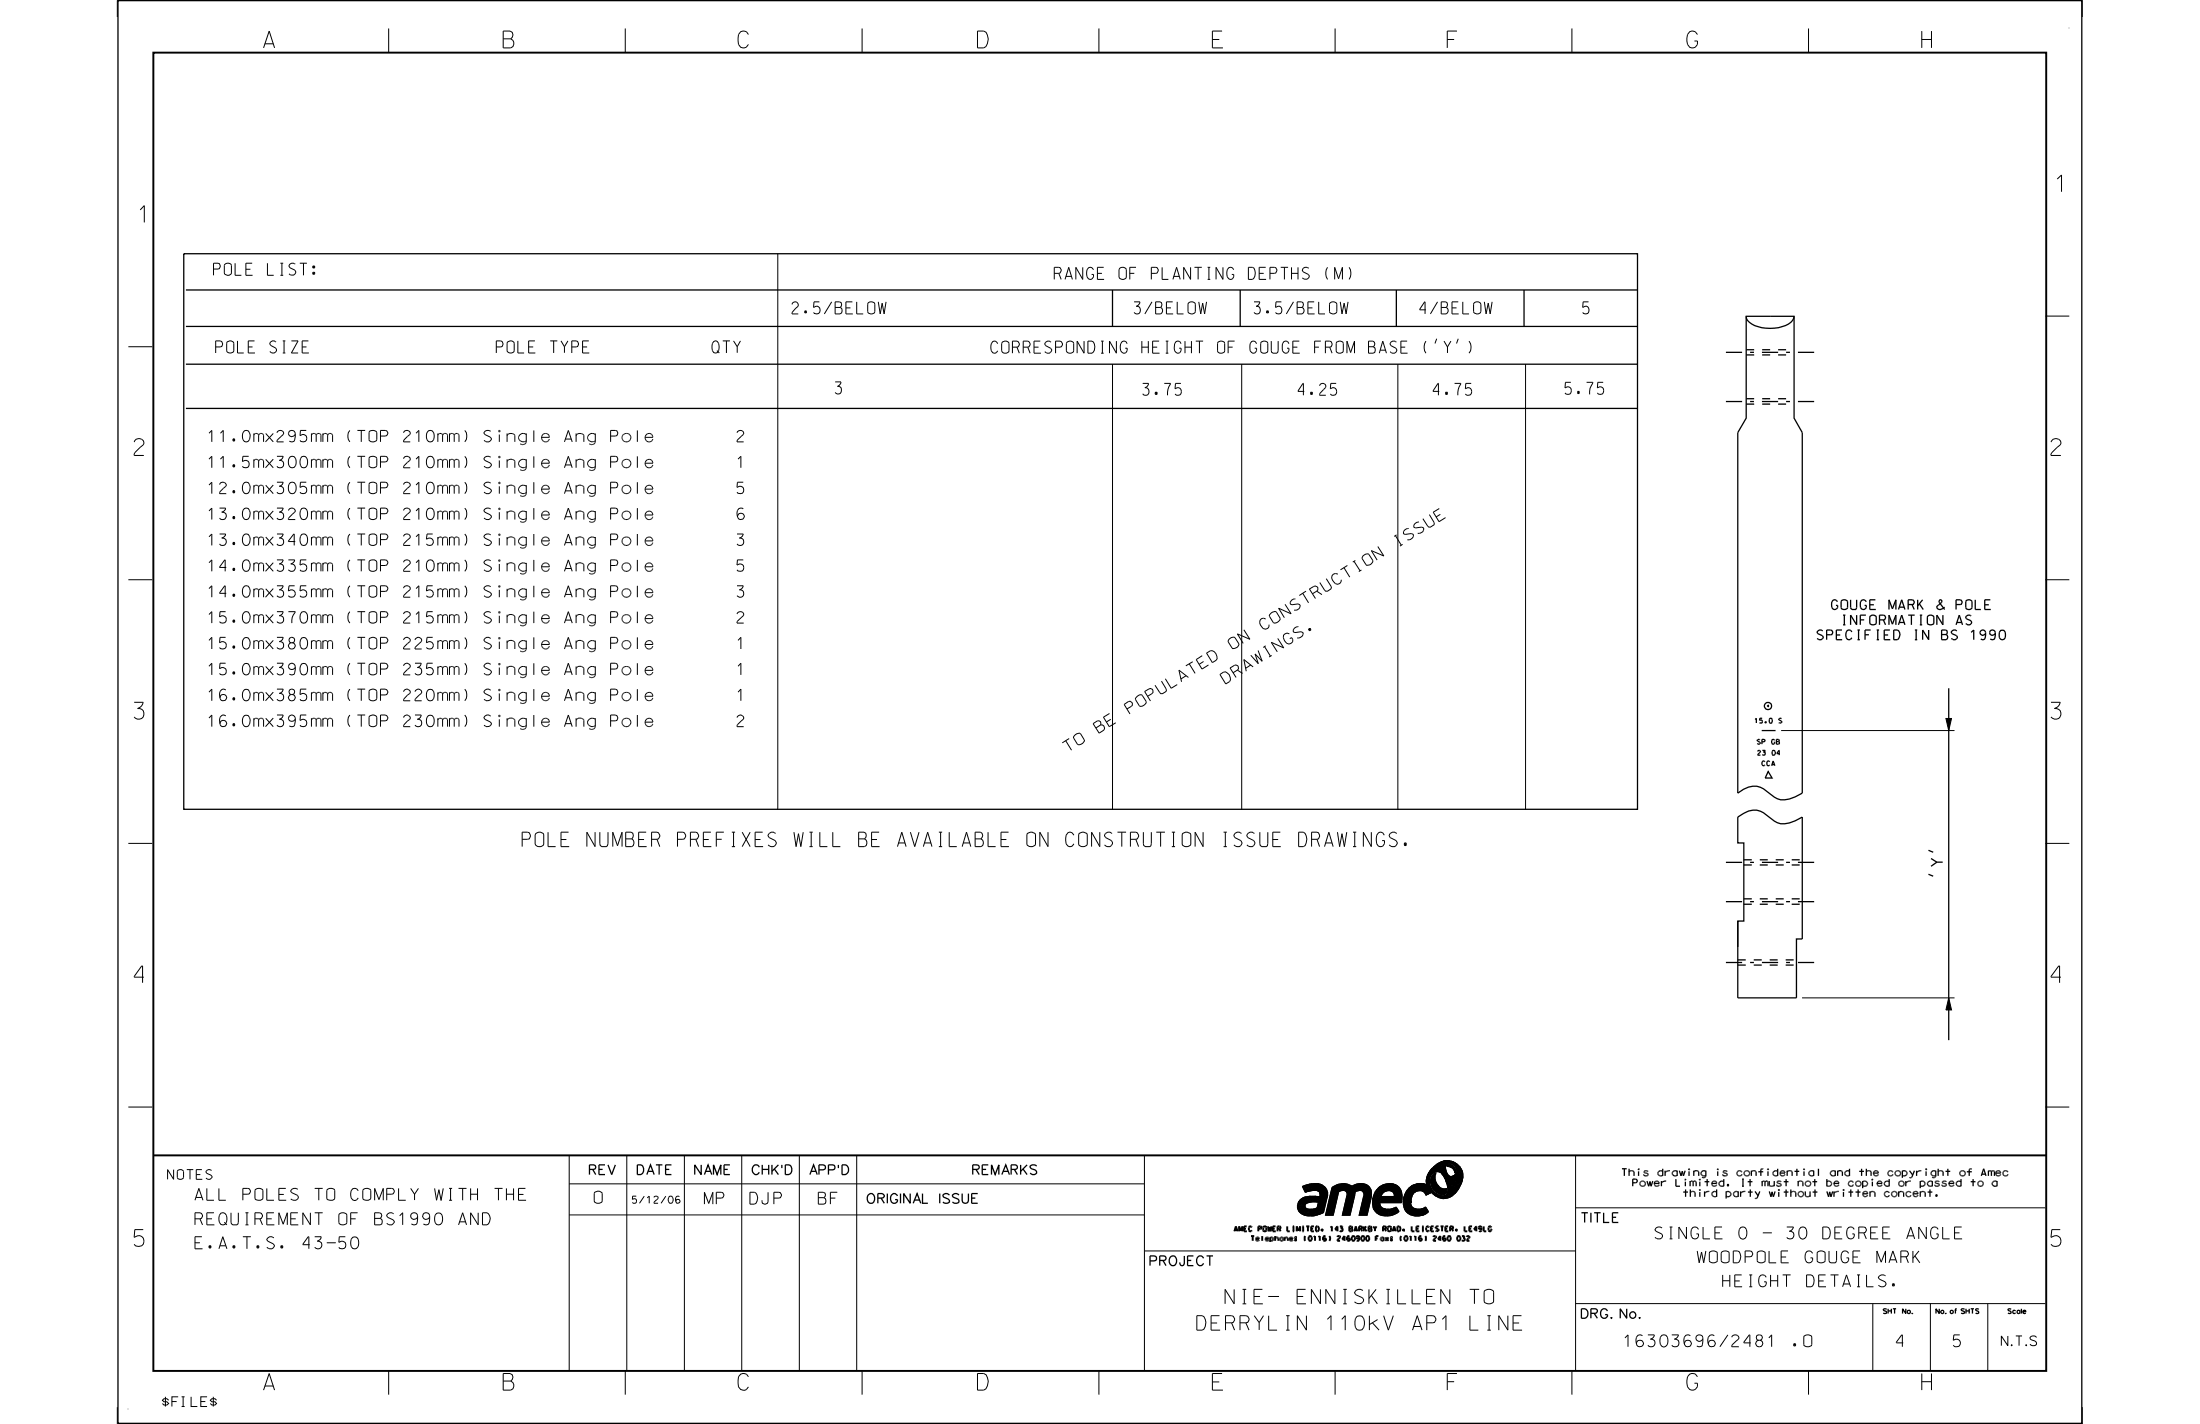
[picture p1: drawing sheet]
<svg xmlns="http://www.w3.org/2000/svg" width="432mm" height="279mm" viewBox="0 0 432 279" stroke-linecap="round" stroke-linejoin="round" font-family="sans-serif">
<g fill="none" stroke="#000" stroke-width=".25">
<path d="M23.2 .1h385.4v279.2h-385.4zM342.7 62.1h9.4v19.9l1.6 2.9v70.7a5.8 5.8 0 0 1-4.9 1.1l-2.7-1.9a3.5 3.5 0 0 0-3.9 .1l-1.1 .7v-70.7l1.6-2.9zM342.7 62.1a2.68 2.68 0 0 0 2.4 2 7.8 7.8 0 0 0 6.4-.9l.5-.7 .1-.4M346.9 138.5l.1-.1 .2 .1-.2 .1zM382.5 135v69.1M345.8 143.3h2.7M347 151.4l.8 1.3h-1.3zM378.5 171.5l.9 .4M378.5 166.8l.9 .4M341.1 180.7v15.1h11.5v-11.6h1.1v-23.9a5.8 5.8 0 0 1-4.9 1.1l-2.7-1.9a3.4 3.4 0 0 0-3.9 .1l-1.1 .7v5.1h1.2v15.3h-1.2v5.1"/>
<circle cx="347" cy="138.5" r=".72"/>
</g>
<path d="M342.7 68.6h9.4M342.7 69.6h9.4M342.7 79.3h9.4M342.7 78.2h9.4M342.3 177.4h11.4M342.3 176.4h11.4M342.3 169.7h11.4M342.3 168.7h11.4M341.1 189.4h11.5M341.1 188.3h11.5" fill="none" stroke="#000" stroke-width=".25" stroke-dasharray="1.6 1.6" stroke-linecap="butt"/>
<path d="M338.8 78.8h17.3M338.8 69.1h17.3M338.8 176.9h17.3M338.8 169.2h17.3M338.8 188.8h17.3" fill="none" stroke="#000" stroke-width=".25" stroke-dasharray="3.2 1.6 .8 1.6" stroke-linecap="butt"/>
<path d="M381.9 141h1.1l-.5 2.3zM382.5 195.8l.5 2.4h-1.1z" fill="#000" stroke="#000" stroke-width=".2"/>
<path d="M349.6 143.3h34M353.7 195.8h29.9" fill="none" stroke="#000" stroke-width=".2"/>
<g fill="#fefe00">
<path d="M406 5.4h.3v.3h-.3z" fill-rule="evenodd"/>
<path d="M25 276.3h.3v.3h-.3z" fill-rule="evenodd"/>
</g>
<g fill="none" stroke="#000" stroke-width=".2">
<path d="M26.3 0h-3.3v3.3M76.3 5.6v4.7M122.7 5.6v4.7M169.2 5.6v4.7M215.7 5.6v4.7M262 5.6v4.7M308.5 5.6v4.7M355 5.6v4.7M405.4 0h3.3v3.3M152.7 49.8v109M25.2 68h4.7M218.4 71.5v87.3"/>
<path d="M243.7 71.5v87.3M274.4 71.5v87.3M282 66.5l-.4 .9M286.2 66.5l-.3 .9M299.4 71.5v87.3M401.4 62h4.7M25.2 113.7h4.7M401.4 113.7h4.7M25.2 165.5h4.7M401.4 165.5h4.7M25.2 217.2h4.7M401.4 217.2h4.7"/>
<path d="M111.7 226.7v42.2M111.7 232.3h112.9M111.7 238.4h112.9M123 226.7v42.2M134.3 226.7v42.2M145.6 226.7v42.2M156.9 226.7v42.2M168.1 226.7v42.2M224.6 226.7v42.2M309.2 226.7v42.2M309.2 237h92.2M224.6 245.4h84.6"/>
<path d="M309.2 255.8h92.2M367.6 255.8v13.1M378.9 255.8v13.1M390.1 255.8v13.1M23 276.1v3.3h3.3M76.3 268.9v4.7M122.7 268.9v4.7M169.2 268.9v4.7M215.7 268.9v4.7M262 268.9v4.7M308.5 268.9v4.7M355 268.9v4.7"/>
<path d="M408.7 276.1v3.3h-3.3"/>
</g>
<path d="M30.1 10.3h371.5v258.7h-371.5zM30.1 226.7h371.5" fill="none" stroke="#000" stroke-width=".38"/>
<g fill="none" stroke="#000" stroke-width=".25">
<path d="M36.1 49.8h285.3v109h-285.3zM36.5 56.9h284.9M218.4 56.9v7.2M243.4 56.9v7.2M274.1 56.9v7.2M299.1 56.9v7.2M36.5 71.5h284.9M36.5 64.1h284.9M36.5 80.1h284.9M255.7 232.8a4.6 4.6 0 0 1 3.9-.2 1.99 1.99 0 0 1 .9 2.3l-.7 3-2.2 .6a2.5 2.5 0 0 1-2.9-1.5 2.22 2.22 0 0 1 2.6-2.3l1.1 .1a.49 .49 0 0 0 .7-.2 .9 .9 0 0 0-1.2-1l-1.7 .3zM256.3 236.2a3.8 3.8 0 0 1 2.5-.3l-.3 1.1a2.22 2.22 0 0 1-2.3 0l-.1-.5zM256.5 236.1h.1"/>
<path d="M261.5 233a3.4 3.4 0 0 1 3.9-.3 2.41 2.41 0 0 1 3.7 .9v1.4l-.8 3.4h-1.5l.9-4a.83 .83 0 0 0-.4-.8 .83 .83 0 0 0-.9 .1 .77 .77 0 0 0-.5 .9l-.9 3.8h-1.5l.9-4.1a.84 .84 0 0 0-.5-.8 .84 .84 0 0 0-.9 .2l-.3 .1-1 4.6h-1.5zM270.6 233a2.71 2.71 0 0 1 4.4 .7l.2 .8-.1 1.5h-4.3a1.49 1.49 0 0 0 2 1.3l1.2-.4 .6 .8a3.2 3.2 0 0 1-5.1-.7 4 4 0 0 1 1.1-4zM271.6 233.9l.6-.3h.5a.97 .97 0 0 1 1 1.2h-2.7zM276.6 233a2.74 2.74 0 0 1 3.5-.4l.9 1.3-1.1 .6a1.45 1.45 0 0 0-1.5-.9 1.45 1.45 0 0 0-1.3 1.1 1.9 1.9 0 0 0 .4 2.4l.5 .1a2.37 2.37 0 0 0 1.8-.3l.5 .8a3.1 3.1 0 0 1-4.4-.2 3.8 3.8 0 0 1 .7-4.5zM280.5 231.4h.1M280.8 231.5h.1M281 229.3a3.6 3.6 0 0 1 4.9-.9 3.3 3.3 0 0 1 .6 4.5 3.2 3.2 0 0 1-5 1.5 3.2 3.2 0 0 1-.5-5.1zM281.2 230.6l.6-.4a2.18 2.18 0 0 0 1.8 3.1l.3-.1a.88 .88 0 0 1-.3 1.1 .88 .88 0 0 1-1.1 0 2.54 2.54 0 0 1-1.3-3.7zM281.2 230.2a1.48 1.48 0 0 1 2.4 1l.6 1.7a1.32 1.32 0 0 1-1.1 1.8 2.83 2.83 0 0 1-2.1-4.2zM283.9 228.3a1.43 1.43 0 0 1 1.6 .4 1.43 1.43 0 0 1 .2 1.7 1 1 0 0 1-1.1 .4 1 1 0 0 1-.8-.9 1.49 1.49 0 0 1 .1-1.6zM284.1 228.5a1.2 1.2 0 0 1 1.4 1.6 1.77 1.77 0 0 0-1.5-1.4z"/>
</g>
<path d="M276.7 235.8h.3v.3h-.3z" fill-rule="evenodd" fill="#000"/>
<g fill="#000" stroke="#000" stroke-width=".2">
<path d="M256.5 237.2l-.4 1.2zM256.2 234.9l.3 1.2zM256.3 237.1l-.9 1zM255.9 234.9l.6 1.2zM256.9 237.3h.2l-.2 1.2zM257 232.4l.3 1.2-.3 .1zM257 232.4l.5 1.2h-.2zM257.5 237.3h.2l-.1 1.2zM257.7 232.3l.2 1.3h-.2zM258.1 232.2v1.4zM258.1 232.2l-.1 1.4zM258.4 232.2l-.2 1.4z"/>
<path d="M258.4 232.2l-.1 1.4zM258.2 237.2l.3 1.2zM258.1 237.2l.4 1.2zM258.3 237.1l.4 1.2zM258.8 232.3l-.3 1.3zM258.5 237l.5 1.3zM259.1 232.4l-.4 1.2zM259.1 234.6l1.4 .3-1.5-.1zM269.4 236.2l1.4-.2v.1zM271.4 237.1l-.4 1.3zM271.7 237.2l-.3 1.3zM271.5 237.1l-.5 1.3z"/>
<path d="M271.6 237.2l-.6 1.2zM272 237.3h.3l-.4 1.2zM271.9 237.2v1.3zM272.1 232.3l.4 1.3h-.3zM272.4 232.3l.1 1.3zM272.8 232.2l-.1 1.4zM272.8 232.2l-.2 1.4zM273 232.3l-.2 1.3zM273 237.2h.3v1.2zM273.9 232.5l-.7 1.2zM274.2 232.7l-.8 1.1zM273.5 233.9l1.2-.8z"/>
<path d="M273.6 234l1.3-.6zM273.6 234.1l1.4-.4zM273.6 234.2l1.5-.2zM273.7 234.3h1.4zM273.7 234.4l1.4-.1zM273.7 234.5h1.5zM273.7 234.7h1.5zM280.8 233l.1 .1-.4 .2zM281.1 233.4v.2l-.3 .2zM281.3 233.8l.2 .1-.2 .3zM281 229.3l.7 .7h-.1zM281.7 228.7l.5 1.2z"/>
<path d="M281.7 228.7l.6 1.2zM281.8 234.1l.1 .1-.2 .4zM281.5 228.9l.4 1h-.1zM282 228.5l.4 1.4zM282 228.5l.3 1.4zM281.7 228.7l.5 1.2h-.1zM282.3 234.4l.1 .1v.4zM282.4 234.5l.2 .1-.2 .3zM282.8 234.6l.2 .1-.2 .4zM283.1 234.7h.2v.5zM283.3 234.7h.2l-.2 .5zM282.5 228.1l1.2 .8z"/>
<path d="M283.6 234.6l.2-.1-.1 .6zM282.8 228l.9 .7zM282.7 230l1-.7zM283.2 227.9l.6 .6zM282.9 230.1l.9-.4zM283 230.2l.8-.5zM283 230.3l.8-.4zM283.1 230.3l.7-.4zM283.6 227.8l.3 .5zM283.2 230.4l.7-.3zM283.2 230.5l.7-.4zM283.3 230.6l.7-.3z"/>
<path d="M283.4 230.7l.7-.3zM284.2 227.8l-.1 .4zM284.2 227.8l.1 .4zM284 234.3l.2 .7-.3-.6zM283.4 230.9l.8-.3-.7 .4zM284.4 227.8l.1 .4zM283.6 231.2l.8-.5-.7 .6zM284.4 227.8v.4zM283.8 231.6l.8-.8-.8 .9zM284.8 227.8l-.2 .4zM284.8 227.8l-.1 .4h-.1zM284.9 230.8l-.9 1.3-.1-.2z"/>
<path d="M284.9 230.8l-.8 1.6-.1-.2zM284.2 233.8l.8 .9zM284.1 233.9l.9 .8-.9-.6zM284.9 228.3l.3-.3-.2 .3zM285.2 228l-.1 .3zM284.2 233.6l1.1 .8-1.1-.7zM285.2 228.4l.3-.3zM285.5 228.1l-.1 .5-.1-.1zM284.2 233.3l1.4 .8-1.4-.6zM284.2 233.2l1.7 .6zM285.5 228.6l.4-.2zM285.5 228.7l.4-.3z"/>
<path d="M285.9 228.4l-.3 .4zM284.2 233l1.9 .5zM284.2 233.1l1.9 .4zM285.7 228.9l.5-.3zM285.8 229l.4-.4zM284.1 232.7l2.2 .5-2.2-.4zM284.1 232.8l2.2 .4zM284.2 232.9l2.1 .3zM285.9 229.4l.8-.1-.7 .2z"/>
<path d="M256 232.7l.3-.2 .3 1.3h-.2z" fill-rule="evenodd"/>
<path d="M254.8 236.1l1.3 .4v.1h-1.4z" fill-rule="evenodd"/>
<path d="M254.7 236.6l1.4 .1-1.4 .3z" fill-rule="evenodd"/>
<path d="M254.7 237l1.4-.3v.1l-1.3 .5z" fill-rule="evenodd"/>
<path d="M254.8 237.3l1.4-.4-1.3 .7z" fill-rule="evenodd"/>
<path d="M256.4 237.2l-.3 1.2h-.2l-.1-.1z" fill-rule="evenodd"/>
<path d="M254.9 235.8l1.3 .6-1.4-.3z" fill-rule="evenodd"/>
<path d="M254.9 237.6l1.3-.7-1.1 .9z" fill-rule="evenodd"/>
<path d="M255.1 235.6l1.1 .7v.1l-1.3-.6z" fill-rule="evenodd"/>
<path d="M255.1 237.8l1.1-.8-.8 1z" fill-rule="evenodd"/>
<path d="M256.2 237l-.8 1.1v-.1z" fill-rule="evenodd"/>
<path d="M255.2 235.4l1.1 .8-.1 .1-1.1-.7z" fill-rule="evenodd"/>
<path d="M256.3 232.5h.4l.1 1.2-.2 .1z" fill-rule="evenodd"/>
<path d="M256.3 237.1l-.5 1.2-.4-.2z" fill-rule="evenodd"/>
<path d="M255.2 235.4l.2-.2 1 .9z" fill-rule="evenodd"/>
<path d="M255.7 232.8l.3-.1 .4 1.1-.2 .1z" fill-rule="evenodd"/>
<path d="M255.9 234.9h.3l.3 1.2z" fill-rule="evenodd"/>
<path d="M255.7 235.1l.2-.2 .6 1.2z" fill-rule="evenodd"/>
<path d="M255.4 235.2l.3-.1 .8 1h-.1z" fill-rule="evenodd"/>
<path d="M256.5 237.2h.2l-.2 1.3-.4-.1z" fill-rule="evenodd"/>
<path d="M256.7 232.5l.3-.1v1.3h-.2z" fill-rule="evenodd"/>
<path d="M256.7 237.2l.2 .1v1.2h-.4z" fill-rule="evenodd"/>
<path d="M256.2 234.9h.2l.4 1.1-.3 .1z" fill-rule="evenodd"/>
<path d="M256.4 234.9l.3-.1 .3 1.1-.2 .1z" fill-rule="evenodd"/>
<path d="M257.1 237.3h.2l.1 1.2h-.5z" fill-rule="evenodd"/>
<path d="M257.3 237.3h.2l.1 1.2h-.2z" fill-rule="evenodd"/>
<path d="M256.7 234.8l.4-.1 .2 1.1-.3 .1z" fill-rule="evenodd"/>
<path d="M257.1 234.7h.8l-.3 1.1h-.3z" fill-rule="evenodd"/>
<path d="M257.7 232.3l.4-.1-.1 1.4z" fill-rule="evenodd"/>
<path d="M257 232.4l.7-.1v1.3h-.2z" fill-rule="evenodd"/>
<path d="M257.9 234.7h.2l-.2 1.1h-.3z" fill-rule="evenodd"/>
<path d="M257.7 237.3l.2-.1v1.3h-.3z" fill-rule="evenodd"/>
<path d="M258.1 234.7h.1v1.1h-.3z" fill-rule="evenodd"/>
<path d="M258.1 232.2h.3l-.2 1.4z" fill-rule="evenodd"/>
<path d="M258.1 237.2l.4 1.2h-.2z" fill-rule="evenodd"/>
<path d="M257.9 237.2h.2l.2 1.2-.2 .1h-.2z" fill-rule="evenodd"/>
<path d="M258.4 232.2l.4 .1-.4 1.3z" fill-rule="evenodd"/>
<path d="M258.2 234.7l.5 .1-.2 1h-.3z" fill-rule="evenodd"/>
<path d="M258.7 234.8h.3l-.2 1.1-.3-.1z" fill-rule="evenodd"/>
<path d="M259.1 232.4l.3 .1-.7 1.1z" fill-rule="evenodd"/>
<path d="M258.2 237.2l.5 1.1-.2 .1z" fill-rule="evenodd"/>
<path d="M258.8 232.3l.3 .1-.6 1.2z" fill-rule="evenodd"/>
<path d="M258.4 237.1l.6 1.2h-.3z" fill-rule="evenodd"/>
<path d="M258.5 237l.7 1.2-.2 .1z" fill-rule="evenodd"/>
<path d="M259.4 232.5l.2 .1-.8 1.1z" fill-rule="evenodd"/>
<path d="M259.6 232.6l.1 .1-.9 1z" fill-rule="evenodd"/>
<path d="M259.7 232.7l.2 .1-1 1z" fill-rule="evenodd"/>
<path d="M258.9 233.8l1-1 .2 .2z" fill-rule="evenodd"/>
<path d="M259 233.8l1.1-.8 .2 .3z" fill-rule="evenodd"/>
<path d="M259 233.9l1.3-.6 .1 .2z" fill-rule="evenodd"/>
<path d="M259 234l1.4-.5 .1 .2z" fill-rule="evenodd"/>
<path d="M259.1 234.1l1.4-.4 .1 .3z" fill-rule="evenodd"/>
<path d="M259 234.8l1.5 .1-.7 3-.6 .3-.7-1.2z" fill-rule="evenodd"/>
<path d="M259.1 234.5l1.4 .3z" fill-rule="evenodd"/>
<path d="M259.1 234.1l1.5-.1v.2z" fill-rule="evenodd"/>
<path d="M259.1 234.2h1.5v.3z" fill-rule="evenodd"/>
<path d="M259.1 234.3l1.5 .3z" fill-rule="evenodd"/>
<path d="M259.1 234.4l1.5 .2-.1 .2z" fill-rule="evenodd"/>
<path d="M261.5 233a3.4 3.4 0 0 1 3.9-.3 2.41 2.41 0 0 1 3.7 .9v1.4l-.8 3.4h-1.5l.9-4a.83 .83 0 0 0-.4-.8 .83 .83 0 0 0-.9 .1 .77 .77 0 0 0-.5 .9l-.9 3.8h-1.5l.9-4.1a.84 .84 0 0 0-.5-.8 .84 .84 0 0 0-.9 .2l-.3 .1-1 4.6h-1.5z" fill-rule="evenodd"/>
<path d="M269.4 236.2l1.4-.1v.2l-1.3 .4z" fill-rule="evenodd"/>
<path d="M269.5 236.7l1.3-.4v.1l-1.3 .6z" fill-rule="evenodd"/>
<path d="M270.8 232.8l.6-.3 .6 1.2-.3 .1z" fill-rule="evenodd"/>
<path d="M269.5 237l1.3-.6 .1 .2-1.2 .7z" fill-rule="evenodd"/>
<path d="M269.7 237.3l1.2-.7 .1 .1-1.2 .8z" fill-rule="evenodd"/>
<path d="M269.8 237.5l1.2-.8 .1 .1-.9 1.2z" fill-rule="evenodd"/>
<path d="M269.5 235.2l1.5-.4-.2 1.2-1.4 .2z" fill-rule="evenodd"/>
<path d="M271.1 236.8l.1 .1-.7 1.2-.3-.1z" fill-rule="evenodd"/>
<path d="M269.7 234.3l1.4 .2-.1 .3-1.5 .4z" fill-rule="evenodd"/>
<path d="M271.2 236.9l.1 .1-.6 1.3-.2-.2z" fill-rule="evenodd"/>
<path d="M270 233.8l1.2 .5-.1 .2-1.4-.2z" fill-rule="evenodd"/>
<path d="M271.3 237l-.3 1.4-.3-.1z" fill-rule="evenodd"/>
<path d="M270.3 233.4l1.1 .7-.2 .2-1.2-.5z" fill-rule="evenodd"/>
<path d="M271.7 237.2l-.3 1.3-.4-.1z" fill-rule="evenodd"/>
<path d="M271.4 232.5l.7-.2 .1 1.3-.2 .1z" fill-rule="evenodd"/>
<path d="M270.6 233l1 .9-.2 .2-1.1-.7z" fill-rule="evenodd"/>
<path d="M270.6 233l.2-.2 .9 1-.1 .1z" fill-rule="evenodd"/>
<path d="M271.8 237.2l.1 1.3h-.5z" fill-rule="evenodd"/>
<path d="M272.3 237.3h.2l-.1 1.2h-.5z" fill-rule="evenodd"/>
<path d="M272.1 232.3h.3l.1 1.3z" fill-rule="evenodd"/>
<path d="M272.4 232.3l.4-.1-.2 1.4z" fill-rule="evenodd"/>
<path d="M272.8 232.2l.2 .1-.2 1.3z" fill-rule="evenodd"/>
<path d="M272.8 237.3l.2-.1 .3 1.2-.4 .1z" fill-rule="evenodd"/>
<path d="M272.5 237.3h.3l.1 1.2h-.5z" fill-rule="evenodd"/>
<path d="M273 232.3h.3l-.3 1.3z" fill-rule="evenodd"/>
<path d="M273.3 232.3h.1l-.4 1.3z" fill-rule="evenodd"/>
<path d="M273.4 232.3l.2 .1-.5 1.3z" fill-rule="evenodd"/>
<path d="M273.6 232.4l.3 .1-.7 1.2z" fill-rule="evenodd"/>
<path d="M273.3 237.2l.3-.1 .2 1.1-.5 .2z" fill-rule="evenodd"/>
<path d="M273.8 237l.2-.1 .6 .8-.4 .3z" fill-rule="evenodd"/>
<path d="M273.9 232.5l.3 .2-.9 1z" fill-rule="evenodd"/>
<path d="M273.6 237.1l.2-.1 .4 1-.4 .2z" fill-rule="evenodd"/>
<path d="M274.2 232.7l.3 .2-1.1 .9z" fill-rule="evenodd"/>
<path d="M273.5 233.9l1-1 .2 .2z" fill-rule="evenodd"/>
<path d="M273.6 234l1.1-.9 .2 .3z" fill-rule="evenodd"/>
<path d="M273.6 234.1l1.3-.7 .1 .3z" fill-rule="evenodd"/>
<path d="M273.6 234.1l1.4-.4 .1 .3z" fill-rule="evenodd"/>
<path d="M273.7 234.2l1.4-.2v.3z" fill-rule="evenodd"/>
<path d="M273.7 234.4l1.4-.1 .1 .2z" fill-rule="evenodd"/>
<path d="M273.7 234.6l1.5-.1v.2z" fill-rule="evenodd"/>
<path d="M273.7 234.7h1.5v.2z" fill-rule="evenodd"/>
<path d="M271 234.8l4.2 .1-.1 1.1h-4.3z" fill-rule="evenodd"/>
<path d="M276.6 233a2.74 2.74 0 0 1 3.5-.4l.9 1.3-1.1 .6a1.45 1.45 0 0 0-1.5-.9 1.45 1.45 0 0 0-1.3 1.1 1.9 1.9 0 0 0 .4 2.4l.5 .1a2.37 2.37 0 0 0 1.8-.3l.5 .8a3.1 3.1 0 0 1-4.4-.2 3.8 3.8 0 0 1 .7-4.5z" fill-rule="evenodd"/>
<path d="M280 231.5l.5-.1v.2l-.5 .1z" fill-rule="evenodd"/>
<path d="M280 231.7l.5-.1v.2l-.5 .1z" fill-rule="evenodd"/>
<path d="M280 231.9l.5-.1v.2l-.5 .2z" fill-rule="evenodd"/>
<path d="M280 232.2l.5-.2 .1 .2-.5 .3z" fill-rule="evenodd"/>
<path d="M280 231.1l.6 .2-.1 .1-.5 .1z" fill-rule="evenodd"/>
<path d="M280.1 232.5l.5-.3v.2l-.5 .2z" fill-rule="evenodd"/>
<path d="M280.1 232.6l.5-.2 .1 .2-.5 .3z" fill-rule="evenodd"/>
<path d="M280.1 231l.5 .1v.2l-.6-.2z" fill-rule="evenodd"/>
<path d="M280.1 230.8l.6 .1-.1 .2-.5-.1z" fill-rule="evenodd"/>
<path d="M280.2 232.9l.5-.3v.2l-.4 .3z" fill-rule="evenodd"/>
<path d="M280.3 233.1l.4-.3 .1 .2-.3 .3z" fill-rule="evenodd"/>
<path d="M280.2 230.6l.6 .2-.1 .1-.6-.1z" fill-rule="evenodd"/>
<path d="M280.2 230.5l.6 .1v.2l-.6-.2z" fill-rule="evenodd"/>
<path d="M280.5 233.3l.4-.2 .1 .2-.3 .3z" fill-rule="evenodd"/>
<path d="M280.4 230.2l.6 .3-.2 .1-.6-.1z" fill-rule="evenodd"/>
<path d="M281 233.3l.1 .1-.3 .4-.1-.2z" fill-rule="evenodd"/>
<path d="M281 229.3l.5-.4 .3 1-.1 .1z" fill-rule="evenodd"/>
<path d="M280.5 230.1l.6 .2-.1 .2-.6-.3z" fill-rule="evenodd"/>
<path d="M280.8 233.8l.3-.2 .2 .1-.2 .3z" fill-rule="evenodd"/>
<path d="M280.6 229.8l.6 .4-.1 .1-.6-.2z" fill-rule="evenodd"/>
<path d="M281.3 233.7v.5l-.2-.2z" fill-rule="evenodd"/>
<path d="M280.7 229.7l.6 .5-.7-.4z" fill-rule="evenodd"/>
<path d="M280.8 229.6l.6 .5-.1 .1-.6-.5z" fill-rule="evenodd"/>
<path d="M281.5 233.9l.1 .1-.1 .4-.2-.2z" fill-rule="evenodd"/>
<path d="M281 229.3l.6 .7-.2 .1-.6-.5z" fill-rule="evenodd"/>
<path d="M281.6 234l.2 .1-.1 .5-.2-.2z" fill-rule="evenodd"/>
<path d="M281.9 234.2l.2 .2-.1 .3-.3-.1z" fill-rule="evenodd"/>
<path d="M281.5 228.9l.2-.2 .4 1.2h-.2z" fill-rule="evenodd"/>
<path d="M282.1 234.4h.2l.1 .5-.4-.2z" fill-rule="evenodd"/>
<path d="M281.7 228.7l.3-.2 .3 1.4z" fill-rule="evenodd"/>
<path d="M282 228.5l.3-.2 .1 1.6z" fill-rule="evenodd"/>
<path d="M282.6 234.6h.2v.5l-.4-.2z" fill-rule="evenodd"/>
<path d="M283 234.7l.3 .5-.5-.1z" fill-rule="evenodd"/>
<path d="M282.3 228.3l.2-.2 1.2 .9z" fill-rule="evenodd"/>
<path d="M282.3 228.3l1.4 .7-1.2 .9z" fill-rule="evenodd"/>
<path d="M282.5 229.9l1.2-.8z" fill-rule="evenodd"/>
<path d="M282.6 230l1.1-.8v.1z" fill-rule="evenodd"/>
<path d="M283.7 231.3l.7-.6 .1 .1-.8 .6z" fill-rule="evenodd"/>
<path d="M283.5 234.7l.1-.1 .1 .5-.4 .1z" fill-rule="evenodd"/>
<path d="M282.5 228.1l.3-.1 .9 .8z" fill-rule="evenodd"/>
<path d="M282.7 230l1-.7 .1 .2z" fill-rule="evenodd"/>
<path d="M283 227.9h.2l.6 .7z" fill-rule="evenodd"/>
<path d="M282.8 228l.2-.1 .8 .7z" fill-rule="evenodd"/>
<path d="M282.8 230.1l1-.6v.2z" fill-rule="evenodd"/>
<path d="M283 230.3l.8-.6v.2z" fill-rule="evenodd"/>
<path d="M283.2 227.9l.2-.1 .4 .7z" fill-rule="evenodd"/>
<path d="M283.1 230.4l.7-.5 .1 .2z" fill-rule="evenodd"/>
<path d="M283.4 227.8h.2l.2 .6z" fill-rule="evenodd"/>
<path d="M283.3 230.5l.6-.4 .1 .2z" fill-rule="evenodd"/>
<path d="M284 227.8h.2l-.1 .4z" fill-rule="evenodd"/>
<path d="M281.2 230.6l.6-.4a2.18 2.18 0 0 0 1.8 3.1l.3-.1a.88 .88 0 0 1-.3 1.1 .88 .88 0 0 1-1.1 0 2.54 2.54 0 0 1-1.3-3.7z" fill-rule="evenodd"/>
<path d="M283.6 227.8h.2l.2 .5z" fill-rule="evenodd"/>
<path d="M283.3 230.7l.7-.4 .1 .1z" fill-rule="evenodd"/>
<path d="M284.1 228.5a1.2 1.2 0 0 1 1.4 1.6 1.77 1.77 0 0 0-1.5-1.4z" fill-rule="evenodd"/>
<path d="M283.8 227.8h.2v.5z" fill-rule="evenodd"/>
<path d="M283.4 230.8l.7-.4 .1 .2-.8 .3z" fill-rule="evenodd"/>
<path d="M283.8 234.5l.1-.1 .3 .6-.5 .1z" fill-rule="evenodd"/>
<path d="M283.5 231l.7-.4 .1 .1-.8 .4z" fill-rule="evenodd"/>
<path d="M283.5 231.1l.9-.4-.8 .5z" fill-rule="evenodd"/>
<path d="M284.2 227.8h.2v.4z" fill-rule="evenodd"/>
<path d="M284.4 227.8h.4l-.2 .4z" fill-rule="evenodd"/>
<path d="M283.7 231.4l.9-.6-.8 .8z" fill-rule="evenodd"/>
<path d="M284.6 230.8h.1l-.9 1v-.1z" fill-rule="evenodd"/>
<path d="M284.1 234.1l.5 .8-.4 .1-.2-.7z" fill-rule="evenodd"/>
<path d="M284.7 230.8h.2l-1 1.1-.1-.1z" fill-rule="evenodd"/>
<path d="M284.8 227.8l.4 .2-.3 .3-.2-.1z" fill-rule="evenodd"/>
<path d="M284.9 230.8l-.9 1.4v-.1z" fill-rule="evenodd"/>
<path d="M284.1 234.1l.9 .6-.4 .2z" fill-rule="evenodd"/>
<path d="M285.2 228l.3 .1-.3 .3-.1-.1z" fill-rule="evenodd"/>
<path d="M284.2 233.7l1.1 .7-.3 .3-.8-.9z" fill-rule="evenodd"/>
<path d="M285.5 228.1l.4 .3-.4 .2z" fill-rule="evenodd"/>
<path d="M284.2 233.5l1.4 .6-.3 .3-1.1-.8z" fill-rule="evenodd"/>
<path d="M284.2 233.3l1.7 .5-.3 .3z" fill-rule="evenodd"/>
<path d="M285.9 228.4l.3 .2-.5 .3z" fill-rule="evenodd"/>
<path d="M284.2 233.1l1.9 .4-.2 .3z" fill-rule="evenodd"/>
<path d="M285.8 229l.4-.4 .3 .3-.6 .3z" fill-rule="evenodd"/>
<path d="M284.2 232.9l2.1 .3-.2 .3z" fill-rule="evenodd"/>
<path d="M284.9 230.8h.2l1.4 2.1-2.4-.4v-.1z" fill-rule="evenodd"/>
<path d="M284.1 232.5l2.4 .4-.2 .3-2.2-.5z" fill-rule="evenodd"/>
<path d="M285.9 229.2l.6-.3 .2 .4-.8 .1z" fill-rule="evenodd"/>
<path d="M285.1 230.8h.1l1.4 1.7-.1 .4z" fill-rule="evenodd"/>
<path d="M286 229.5l.7-.2 .2 .4h-.9z" fill-rule="evenodd"/>
<path d="M285.2 230.8l1.6 1.4-.2 .3z" fill-rule="evenodd"/>
<path d="M286 229.7h.9l.1 .1h-1z" fill-rule="evenodd"/>
<path d="M285.3 230.7l1.6 1.1-.1 .4z" fill-rule="evenodd"/>
<path d="M286 229.8h1l.1 .4-1.2-.2z" fill-rule="evenodd"/>
<path d="M285.4 230.7l.1-.1 1.5 1.1-.1 .1z" fill-rule="evenodd"/>
<path d="M285.6 230.5l1.4 .9v.3l-1.5-1.1z" fill-rule="evenodd"/>
<path d="M285.9 230l1.2 .2v.3l-1.2-.4z" fill-rule="evenodd"/>
<path d="M285.6 230.5l.1-.1 1.4 .9-.1 .1z" fill-rule="evenodd"/>
<path d="M285.9 230.1l1.2 .4v.3l-1.3-.5z" fill-rule="evenodd"/>
<path d="M285.8 230.3l1.3 .5v.2l-1.4-.7z" fill-rule="evenodd"/>
<path d="M285.7 230.3l1.4 .7v.3z" fill-rule="evenodd"/>
</g>
<g font-size="3.3">
<text x="51.7" y="9.4">A</text>
<text x="98.7" y="9.4">B</text>
<text x="144.8" y="9.4">C</text>
<text x="191.9" y="9.4">D</text>
<text x="238" y="9.4">E</text>
<text x="284" y="9.4">F</text>
<text x="331.1" y="9.4">G</text>
<text x="377.2" y="9.4">H</text>
<text x="403.5" y="37.6">1</text>
<text x="27.2" y="43.6">1</text>
<text x="26.3" y="89.4">2</text>
<text x="402.6" y="89.4">2</text>
<text x="26.3" y="141.1">3</text>
<text x="402.6" y="141.1">3</text>
<text x="26.3" y="192.8">4</text>
<text x="402.6" y="192.8">4</text>
<text x="26.3" y="244.6">5</text>
<text x="402.6" y="244.6">5</text>
<text x="51.7" y="272.8">A</text>
<text x="98.7" y="272.8">B</text>
<text x="144.8" y="272.8">C</text>
<text x="191.9" y="272.8">D</text>
<text x="238" y="272.8">E</text>
<text x="284" y="272.8">F</text>
<text x="331.1" y="272.8">G</text>
<text x="377.2" y="272.8">H</text>
</g>
<g font-size="2.8">
<text x="102.5" y="166.1">POLE NUMBER PREFIXES WILL BE AVAILABLE ON CONSTRUTION ISSUE DRAWINGS.</text>
<text x="240.5" y="255.8">NIE- ENNISKILLEN TO</text>
<text x="234.9" y="261">DERRYLIN 110kV AP1 LINE</text>
</g>
<g font-size="2.4">
<text x="41.9" y="54">POLE LIST:</text>
<text x="206.9" y="54.8">RANGE OF PLANTING DEPTHS (M)</text>
<text x="155.5" y="61.6">2.5/BELOW</text>
<text x="222.6" y="61.6">3/BELOW</text>
<text x="246.1" y="61.6">3.5/BELOW</text>
<text x="278.6" y="61.6">4/BELOW</text>
<text x="310.6" y="61.6">5</text>
<text x="42.4" y="69.3">POLE SIZE</text>
<text x="92" y="69.3">POLE TYPE</text>
<text x="135.7" y="69.3">QTY</text>
<text x="194.5" y="69.3">CORRESPONDING HEIGHT OF GOUGE FROM BASE (’Y’)</text>
<text x="163.9" y="77.3">3</text>
<text x="224.3" y="77.6">3.75</text>
<text x="254.8" y="77.6">4.25</text>
<text x="281.3" y="77.6">4.75</text>
<text x="307.2" y="77.4">5.75</text>
<text x="381.4" y="172.3" transform="rotate(-90 381.4 172.3)">’Y’</text>
<text x="38.3" y="235.5">ALL POLES TO COMPLY WITH THE</text>
<text x="116.6" y="236.1">O</text>
<text x="138.3" y="236.3">MP</text>
<text x="147.2" y="236.3">DJP</text>
<text x="160.6" y="236.3">BF</text>
<text x="38.3" y="240.3">REQUIREMENT OF BS1990 AND</text>
<text x="38.3" y="245">E.A.T.S. 43-50</text>
<text x="324.8" y="243.1">SINGLE 0 - 30 DEGREE ANGLE</text>
<text x="333.1" y="247.8">WOODPOLE GOUGE MARK</text>
<text x="338.1" y="252.5">HEIGHT DETAILS.</text>
<text x="318.7" y="264.3">16303696/2481 .O</text>
<text x="372.2" y="264.3">4</text>
<text x="383.4" y="264.3">5</text>
</g>
<g font-size="2.3">
<text x="40.8" y="86.7">11.0mx295mm (TOP 210mm) Single Ang Pole</text>
<text x="143.5" y="86.7">2</text>
<text x="40.8" y="91.8">11.5mx300mm (TOP 210mm) Single Ang Pole</text>
<text x="143" y="91.8">1</text>
<text x="40.8" y="96.9">12.0mx305mm (TOP 210mm) Single Ang Pole</text>
<text x="40.8" y="101.9">13.0mx320mm (TOP 210mm) Single Ang Pole</text>
<text x="143.5" y="96.9">5</text>
<text x="143.6" y="101.9">6</text>
<text x="40.8" y="107">13.0mx340mm (TOP 215mm) Single Ang Pole</text>
<text x="143.5" y="107">3</text>
<text x="40.8" y="112.1">14.0mx335mm (TOP 210mm) Single Ang Pole</text>
<text x="143.5" y="112.1">5</text>
<text x="40.8" y="117.2">14.0mx355mm (TOP 215mm) Single Ang Pole</text>
<text x="143.5" y="117.2">3</text>
<text x="40.8" y="122.3">15.0mx370mm (TOP 215mm) Single Ang Pole</text>
<text x="143.5" y="122.3">2</text>
<text x="40.8" y="127.3">15.0mx380mm (TOP 225mm) Single Ang Pole</text>
<text x="143" y="127.3">1</text>
<text x="40.8" y="132.4">15.0mx390mm (TOP 235mm) Single Ang Pole</text>
<text x="40.8" y="137.5">16.0mx385mm (TOP 220mm) Single Ang Pole</text>
<text x="143" y="132.4">1</text>
<text x="143" y="137.5">1</text>
<text x="40.8" y="142.6">16.0mx395mm (TOP 230mm) Single Ang Pole</text>
<text x="143.5" y="142.6">2</text>
</g>
<g font-size="2.2">
<text x="274.2" y="107.5" transform="rotate(-32 274.2 107.5)">I S S U E</text>
<text x="246.9" y="124.4" transform="rotate(-32 246.9 124.4)">C O N S T R U C T I O N</text>
<text x="241.1" y="128" transform="rotate(-32 241.1 128)">O N</text>
<text x="240.6" y="134.2" transform="rotate(-32 240.6 134.2)">D R A W I N G S .</text>
<text x="220.3" y="141" transform="rotate(-32 220.3 141)">P O P U L A T E D</text>
<text x="209.6" y="147.6" transform="rotate(-32 209.6 147.6)">T O</text>
<text x="215.1" y="144.2" transform="rotate(-32 215.1 144.2)">B E</text>
</g>
<g font-size="1.9">
<text x="359.5" y="119.6">GOUGE MARK &amp; POLE</text>
<text x="356.6" y="125.5">SPECIFIED IN BS 1990</text>
<text x="361.4" y="122.6">INFORMATION AS</text>
<text x="32.9" y="231.4">NOTES</text>
<text x="115.7" y="230.4">REV</text>
<text x="125.1" y="230.4">DATE</text>
<text x="136.4" y="230.4">NAME</text>
<text x="147.7" y="230.4">CHK’D</text>
<text x="158.9" y="230.4">APP’D</text>
<text x="190.9" y="230.4">REMARKS</text>
<text x="170.2" y="236.1">ORIGINAL ISSUE</text>
<text x="310.4" y="239.8">TITLE</text>
<text x="225.7" y="248.3">PROJECT</text>
<text x="310.4" y="258.7">DRG. No.</text>
<text x="392.8" y="264">N.T.S</text>
<text x="31.9" y="276">$FILE$</text>
</g>
<g font-size="1.4">
<text x="318.3" y="230.7">This drawing is confidential and the copyright of Amec</text>
<text x="320.5" y="232.8">Power Limited. It must not be copied or passed to a</text>
<text x="124.1" y="236.1">5/12/06</text>
<text x="330.3" y="234.8">third party without written concent.</text>
</g>
<g font-size=".9">
<text x="344.4" y="141.9">15.0 S</text>
<text x="344.9" y="146">SP GB</text>
<text x="345" y="148.2">23 04</text>
<text x="345.8" y="150.2">CCA</text>
<text x="242.3" y="241.6">AMEC POWER LIMITED, 143 BARKBY ROAD, LEICESTER, LE49LG</text>
<text x="245.6" y="243.5">Telephone: (0116) 2460900 Fax: (0116) 2460 032</text>
<text x="369.6" y="257.7">SHT No.</text>
<text x="380" y="257.7">No. of SHTS</text>
<text x="394.1" y="257.7">Scale</text>
</g>
</svg>
